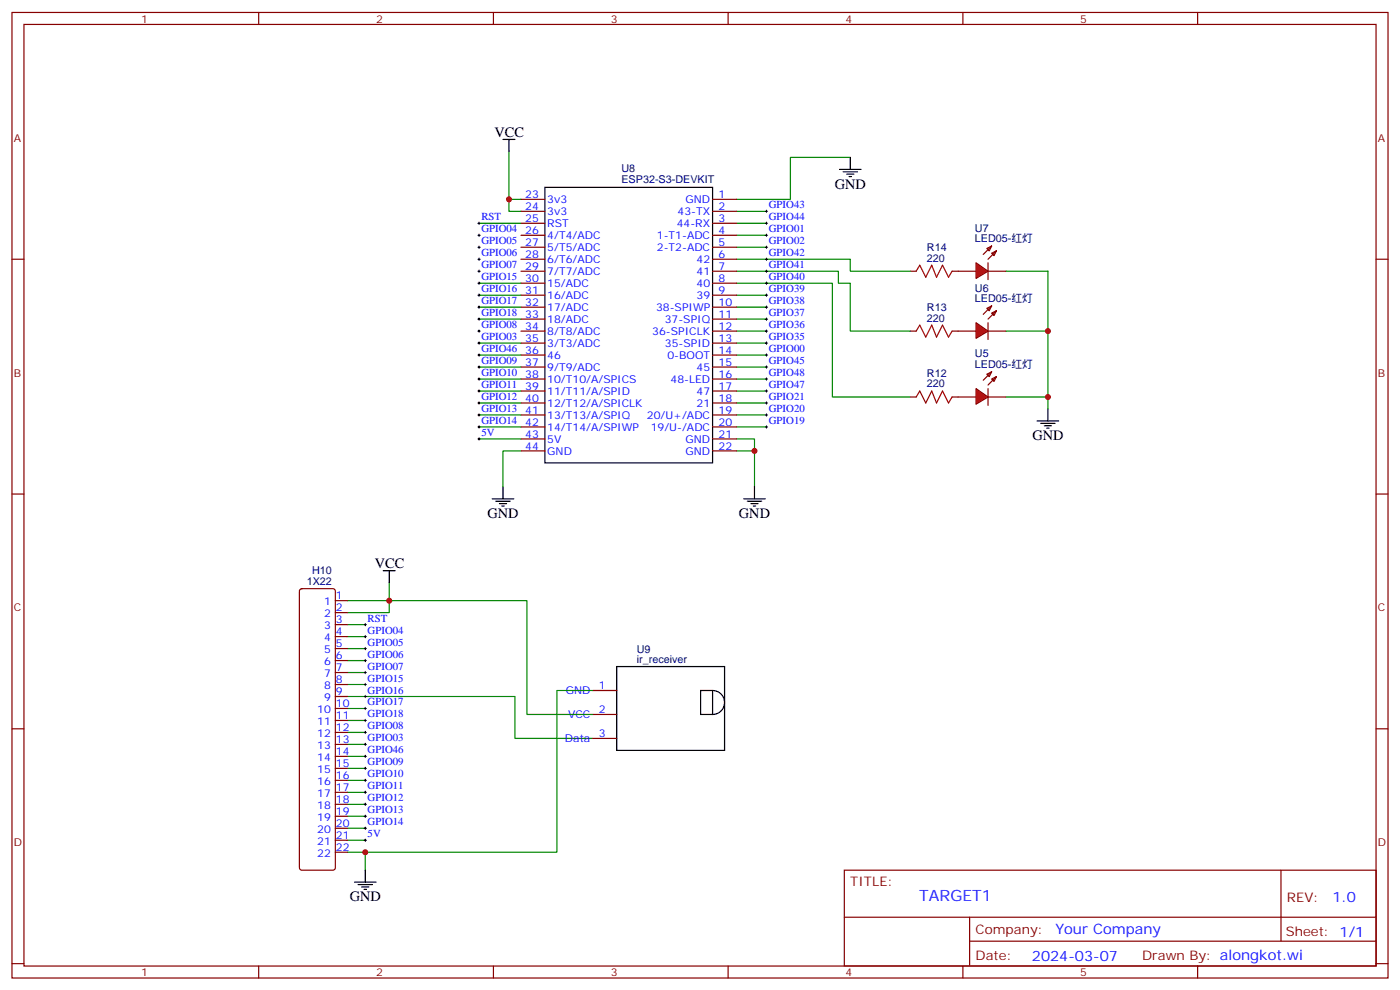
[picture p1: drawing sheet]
<svg xmlns="http://www.w3.org/2000/svg" width="412mm" height="292mm" viewBox="0 0 412 292" stroke-linecap="round" stroke-linejoin="round" font-family="sans-serif">
<g fill="none" stroke="#870000" stroke-width=".35">
<path d="M3.5 3.7h405.4v284.3h-405.4zM7.1 7.2h398.2v277.3h-398.2zM76.2 3.7v3.5M145.3 3.7v3.5M214.5 3.7v3.5M283.6 3.7v3.5M352.8 3.7v3.5M3.5 76.3h3.6M405.3 76.3h3.6M282.2 116.9h5.3M290.7 110.2l1.4-.7-.7 1.4zM291 116.9h5.3"/>
<path d="M292.1 111.6l1.4-.7-.7 1.4zM292.1 109.5l-2.5 2.5M293.5 110.9l-2.5 2.5M3.5 145.5h3.6M405.3 145.5h3.6M88.4 173.6l.5-.2h9.2l.5 .2 .2 .5v81.5l-.3 .5-.4 .2h-9.2l-.5-.3-.2-.4v-81.5zM98.8 176.9h3.5M98.8 180.4h3.5M98.8 183.9h3.5M98.8 187.5h3.5M98.8 191h3.5M98.8 194.5h3.5"/>
<path d="M98.8 198h3.5M3.5 214.6h3.6M98.8 201.6h3.5M98.8 205.1h3.5M98.8 208.6h3.5M98.8 212.2h3.5M98.8 215.7h3.5M98.8 219.2h3.5M405.3 214.6h3.6M98.8 222.7h3.5M98.8 226.3h3.5M98.8 229.8h3.5"/>
<path d="M98.8 233.3h3.5M98.8 236.9h3.5M98.8 240.4h3.5M98.8 243.9h3.5M98.8 247.4h3.5M98.8 251h3.5M248.7 256.3h156.6v28.2h-156.6zM377.3 256.3v20.9M248.7 270.1h156.5M285.6 277.2h119.6M285.6 270.1v14.1M3.5 283.8h3.6"/>
<path d="M76.2 284.5v3.5M145.3 284.5v3.5M214.5 284.5v3.5M283.6 284.5v3.5M352.8 284.5v3.5M405.3 283.8h3.6"/>
</g>
<g fill="none" stroke="#008700" stroke-width=".35">
<path d="M296.3 79.9h12.4v37h-12.4M296.3 97.5h12.4M308.7 116.9v3.5M102.3 176.9h12.4M114.7 171.6v8.8h-12.4M102.3 198h5.3M102.3 194.5h5.3M102.3 191h5.3M102.3 187.5h5.3M102.3 183.9h5.3M102.3 205.1h49.4v12.4h22.9M102.3 219.2h5.3"/>
<path d="M102.3 215.7h5.3M102.3 212.2h5.3M102.3 208.6h5.3M102.3 201.6h5.3M102.3 236.9h5.3M102.3 233.3h5.3M102.3 229.8h5.3M102.3 226.3h5.3M102.3 222.7h5.3M102.3 251h5.3v5.3M102.3 247.4h5.3M102.3 243.9h5.3"/>
<path d="M102.3 240.4h5.3"/>
</g>
<path d="M305.5 124h6.4M306.6 124.7h4.2M307.6 125.4h2.1M308.3 126.1h.7M308.7 120.4v3.6M112.9 168.1h3.5M114.7 168.1v3.5M104.4 259.8h6.4M107.6 256.3v3.5M105.5 260.5h4.2M106.5 261.2h2.2M107.2 261.9h.7" fill="none" stroke="#000" stroke-width=".35"/>
<g fill="none" stroke="#000" stroke-width=".29">
<path d="M107.2 198h.7M107.2 194.5h.7M107.2 191h.7M107.2 187.5h.7M107.2 183.9h.7M107.6 183.6v.7M107.6 187.1v.7M107.6 190.6v.7M107.6 194.2v.7M107.6 197.7v.7M107.2 219.2h.7M107.2 215.7h.7"/>
<path d="M107.2 212.2h.7M107.2 208.6h.7M107.2 205.1h.7M107.2 201.6h.7M107.6 201.2v.7M107.6 204.8v.7M107.6 208.3v.7M107.6 211.8v.7M107.6 215.3v.7M107.6 218.9v.7M107.2 236.9h.7M107.2 233.3h.7"/>
<path d="M107.2 229.8h.7M107.2 226.3h.7M107.2 222.7h.7M107.6 222.4v.7M107.6 225.9v.7M107.6 229.4v.8M107.6 233v.7M107.6 236.5v.7M107.2 247.4h.7M107.2 243.9h.7M107.2 240.4h.7M107.6 240v.7"/>
<path d="M107.6 243.6v.7M107.6 247.1v.7"/>
</g>
<path d="M287.5 114.4l3.5 2.5-3.5 2.1z" fill="#f00" stroke="#870000" stroke-width=".35"/>
<path d="M282.2 97.5h5.3M290.7 90.8l1.4-.7-.7 1.4zM291 97.5h5.3M292.1 92.2l1.4-.7-.7 1.4zM292.1 90.1l-2.5 2.5M293.5 91.5l-2.5 2.5M291 114.4v5" fill="none" stroke="#870000" stroke-width=".35"/>
<path d="M287.5 95l3.5 2.5-3.5 2.1z" fill="#f00" stroke="#870000" stroke-width=".35"/>
<path d="M282.2 79.9h5.3M290.7 73.2l1.4-.7-.7 1.4zM291 79.9h5.3M292.1 74.6l1.4-.7-.7 1.4zM292.1 72.5l-2.5 2.4M293.5 73.9l-2.5 2.4M291 95v5" fill="none" stroke="#870000" stroke-width=".35"/>
<path d="M287.5 77.4l3.5 2.5-3.5 2.1z" fill="#f00" stroke="#870000" stroke-width=".35"/>
<g fill="none" stroke="#870000" stroke-width=".35">
<path d="M153.5 58.7h7M209.9 58.7h7.1M153.5 79.9h7M153.5 62.2h7M153.5 65.8h7M153.5 69.3h7M153.5 72.8h7M153.5 76.3h7M209.9 79.9h7.1M209.9 62.2h7.1M209.9 65.8h7.1M209.9 69.3h7.1"/>
<path d="M209.9 72.8h7.1M209.9 76.3h7.1M268.1 79.9h1.8M280.5 79.9h1.7M291 77.4v4.9M153.5 97.5h7M153.5 83.4h7M153.5 86.9h7M153.5 90.5h7M153.5 94h7M209.9 97.5h7.1M209.9 83.4h7.1"/>
<path d="M209.9 86.9h7.1M209.9 90.5h7.1M209.9 94h7.1M268.1 97.5h1.8M280.5 97.5h1.7M153.5 101h7M153.5 104.6h7M153.5 108.1h7M153.5 111.6h7M153.5 115.1h7M153.5 118.7h7M209.9 101h7.1"/>
<path d="M209.9 104.6h7.1M209.9 108.1h7.1M209.9 111.6h7.1M209.9 115.1h7.1M209.9 118.7h7.1M268.1 116.9h1.8M280.5 116.9h1.7M153.5 122.2h7M153.5 125.7h7M153.5 129.3h7M153.5 132.8h7M209.9 122.2h7.1"/>
<path d="M209.9 125.7h7.1M209.9 129.3h7.1M209.9 132.8h7.1M174.6 203.3h7.1M174.6 210.4h7.1M174.6 217.5h7.1"/>
</g>
<path d="M269.9 79.9l1-1.8 1.8 3.5 1.8-3.5 1.4 3.5 1.7-3.5 1.8 3.5 1.1-1.7M269.9 97.5l1-1.8 1.8 3.6 1.8-3.6 1.4 3.6 1.7-3.6 1.8 3.6 1.1-1.8M269.9 116.9l1-1.8 1.8 3.6 1.8-3.6 1.4 3.6 1.7-3.6 1.8 3.6 1.1-1.8" fill="none" stroke="#a10000" stroke-width=".35"/>
<g fill="none" stroke="#008700" stroke-width=".35">
<path d="M149.9 44.6v17.6h3.6M149.9 58.7h3.6M250.5 46.4h-17.7v12.3h-15.8M141.1 65.8h12.4M217 79.9h29.9v3.5h3.6v14.1h17.6M217 76.3h33.5v3.6h17.6M217 72.8h8.8M217 69.3h8.8M217 65.8h8.8M217 62.2h8.8M141.1 94h12.4M141.1 90.5h12.4"/>
<path d="M141.1 86.9h12.4M141.1 83.4h12.4M217 83.4h28.2v33.5h22.9M217 97.5h8.8M217 94h8.8M217 90.5h8.8M217 86.9h8.8M141.1 118.7h12.4M141.1 115.1h12.4M141.1 111.6h12.4M141.1 108.1h12.4M141.1 104.6h12.4"/>
<path d="M141.1 101h12.4M217 118.7h8.8M217 115.1h8.8M217 111.6h8.8M217 108.1h8.8M217 104.6h8.8M217 101h8.8M141.1 125.7h12.4M141.1 122.2h12.4M141.1 129.3h12.4M153.5 132.8h-5.3v10.6M217 129.3h5.2v3.5"/>
<path d="M217 132.8h5.2v10.6M217 125.7h8.8M217 122.2h8.8M114.7 176.9h40.5v33.5h19.4M174.6 203.3h-10.6v47.7h-56.4"/>
</g>
<g fill="none" stroke="#000" stroke-width=".35">
<path d="M148.2 41.1h3.5M149.9 41.1v3.5M160.5 55.2h49.4v81.1h-49.4zM247.3 49.9h6.3M248.4 50.6h4.2M249.4 51.3h2.1M250.1 52h.7M250.5 46.4v3.5M145 146.9h6.3M146 147.6h4.3M147.1 148.3h2.1M147.8 149h.7"/>
<path d="M148.2 143.4v3.5M219.1 146.9h6.3M220.1 147.6h4.3M221.2 148.3h2.1M221.9 149h.7M222.2 143.4v3.5M181.7 196.3h31.7v24.7h-31.7zM206.4 203.3h3.5v7.1h-3.5zM209.9 203.3a3.5 3.5 0 0 1 3.5 3.6 3.5 3.5 0 0 1-3.5 3.5"/>
</g>
<g fill="none" stroke="#000" stroke-width=".29">
<path d="M140.8 79.9h.7M140.8 76.3h.7M140.8 72.8h.7M140.8 69.3h.7M140.8 65.8h.7M141.1 65.4v.7M141.1 68.9v.7M141.1 72.5v.7M141.1 76v.7M141.1 79.5v.7M225.4 79.9h.7M225.4 76.3h.7"/>
<path d="M225.4 72.8h.7M225.4 69.3h.7M225.4 65.8h.7M225.4 62.2h.7M225.8 61.9v.7M225.8 65.4v.7M225.8 68.9v.7M225.8 72.5v.7M225.8 76v.7M225.8 79.5v.7M140.8 97.5h.7M140.8 94h.7"/>
<path d="M140.8 90.5h.7M140.8 86.9h.7M140.8 83.4h.7M141.1 83v.7M141.1 86.6v.7M141.1 90.1v.7M141.1 93.6v.7M141.1 97.2v.7M225.4 97.5h.7M225.4 94h.7M225.4 90.5h.7M225.4 86.9h.7"/>
<path d="M225.4 83.4h.7M225.8 83v.7M225.8 86.6v.7M225.8 90.1v.7M225.8 93.6v.7M225.8 97.2v.7M140.8 118.7h.7M140.8 115.1h.7M140.8 111.6h.7M140.8 108.1h.7M140.8 104.6h.7M140.8 101h.7"/>
<path d="M141.1 100.7v.7M141.1 104.2v.7M141.1 107.7v.7M141.1 111.3v.7M141.1 114.8v.7M141.1 118.3v.7M225.4 118.7h.7M225.4 115.1h.7M225.4 111.6h.7M225.4 108.1h.7M225.4 104.6h.7M225.4 101h.7"/>
<path d="M225.8 100.7v.7M225.8 104.2v.7M225.8 107.7v.7M225.8 111.3v.7M225.8 114.8v.7M225.8 118.3v.7M140.8 129.3h.7M140.8 125.7h.7M140.8 122.2h.7M141.1 121.8v.8M141.1 125.4v.7M141.1 128.9v.7"/>
<path d="M225.4 125.7h.7M225.4 122.2h.7M225.8 121.8v.8M225.8 125.4v.7"/>
</g>
<g fill="#c00">
<circle cx="114.7" cy="176.9" r=".88"/>
<circle cx="149.9" cy="58.7" r=".88"/>
<circle cx="222.3" cy="132.8" r=".88"/>
<circle cx="107.6" cy="251" r=".88"/>
<circle cx="308.7" cy="97.5" r=".88"/>
<circle cx="308.7" cy="116.9" r=".88"/>
</g>
<text font-size="4.6" fill="#00f" x="270.8" y="265.3">TARGET1</text>
<g font-size="4.2">
<text x="145.7" y="40.4">VCC</text>
<text x="245.9" y="55.5">GND</text>
<text x="304.1" y="129.6">GND</text>
<text x="143.6" y="152.5">GND</text>
<text x="217.7" y="152.5">GND</text>
<text x="110.4" y="167.4">VCC</text>
<text x="103" y="265.4">GND</text>
</g>
<g font-size="4.2" fill="#00f">
<text x="392.5" y="265.5">1.0</text>
<text x="310.9" y="275.1">Your Company</text>
<text x="304" y="282.9">2024-03-07</text>
</g>
<g font-size="3.9" fill="#800">
<text x="250.5" y="260.8">TITLE:</text>
<text x="379.1" y="265.5">REV:</text>
<text x="287.4" y="275">Company:</text>
<text x="378.7" y="275.7">Sheet: 1/1</text>
<text x="287.4" y="282.7">Date:</text>
<text x="336.4" y="282.8">Drawn By: alongkot.wi</text>
</g>
<g font-size="3.2" fill="#800">
<text x="41.6" y="6.7">1</text>
<text x="110.8" y="6.7">2</text>
<text x="179.9" y="6.7">3</text>
<text x="249.1" y="6.7">4</text>
<text x="318.2" y="6.7">5</text>
<text x="4.1" y="41.8">A</text>
<text x="405.9" y="41.8">A</text>
<text x="4.1" y="110.9">B</text>
<text x="405.9" y="110.9">B</text>
<text x="4.1" y="180.1">C</text>
<text x="405.9" y="180.1">C</text>
<text x="4.1" y="249.2">D</text>
<text x="405.9" y="249.2">D</text>
<text x="41.6" y="287.5">1</text>
<text x="110.8" y="287.5">2</text>
<text x="179.9" y="287.5">3</text>
<text x="249.1" y="287.5">4</text>
<text x="318.2" y="287.5">5</text>
</g>
<g font-size="3.2" fill="#000080">
<text x="183.1" y="53.9">ESP32-S3-DEVKIT</text>
<text x="183.1" y="50.6">U8</text>
<text x="287.2" y="71.4">LED05-红灯</text>
<text x="287.2" y="68.2">U7</text>
<text x="273.1" y="77">220</text>
<text x="273.1" y="73.8">R14</text>
<text x="287.2" y="89">LED05-红灯</text>
<text x="287.2" y="85.8">U6</text>
<text x="273.1" y="94.7">220</text>
<text x="273.1" y="91.5">R13</text>
<text x="287.2" y="105.2">U5</text>
<text x="273.1" y="110.9">R12</text>
<text x="287.2" y="108.4">LED05-红灯</text>
<text x="273.1" y="114.1">220</text>
<text x="90.4" y="172.2">1X22</text>
<text x="91.9" y="169.1">H10</text>
<text x="187.6" y="195.2">ir_receiver</text>
<text x="187.6" y="192.2">U9</text>
</g>
<g font-size="3.2" fill="#00f">
<text x="154.7" y="58.3">23</text>
<text x="161.2" y="59.8">3v3</text>
<text x="201.9" y="59.8">GND</text>
<text x="211.7" y="58.3">1</text>
<text x="141.8" y="64.9">RST</text>
<text x="154.7" y="61.9">24</text>
<text x="154.7" y="65.4">25</text>
<text x="161.2" y="63.3">3v3</text>
<text x="199.6" y="63.3">43-TX</text>
<text x="211.7" y="61.9">2</text>
<text x="211.7" y="65.4">3</text>
<text x="226.5" y="64.9">GPIO44</text>
<text x="226.5" y="61.3">GPIO43</text>
<text x="141.8" y="71.9">GPIO05</text>
<text x="141.8" y="68.4">GPIO04</text>
<text x="154.7" y="68.9">26</text>
<text x="161.2" y="66.8">RST</text>
<text x="161.2" y="70.3">4/T4/ADC</text>
<text x="193.5" y="70.3">1-T1-ADC</text>
<text x="199.3" y="66.8">44-RX</text>
<text x="211.7" y="68.9">4</text>
<text x="226.5" y="71.9">GPIO02</text>
<text x="226.5" y="68.4">GPIO01</text>
<text x="141.8" y="75.5">GPIO06</text>
<text x="154.7" y="72.5">27</text>
<text x="154.7" y="76">28</text>
<text x="161.2" y="73.9">5/T5/ADC</text>
<text x="161.2" y="77.4">6/T6/ADC</text>
<text x="193.5" y="73.9">2-T2-ADC</text>
<text x="205.2" y="77.4">42</text>
<text x="211.7" y="72.5">5</text>
<text x="211.7" y="76">6</text>
<text x="226.5" y="75.5">GPIO42</text>
<text x="141.8" y="82.5">GPIO15</text>
<text x="141.8" y="79">GPIO07</text>
<text x="154.7" y="79.5">29</text>
<text x="154.7" y="83">30</text>
<text x="161.2" y="80.9">7/T7/ADC</text>
<text x="205.2" y="80.9">41</text>
<text x="211.7" y="79.5">7</text>
<text x="211.7" y="83">8</text>
<text x="226.5" y="82.5">GPIO40</text>
<text x="226.5" y="79">GPIO41</text>
<text x="141.8" y="89.6">GPIO17</text>
<text x="141.8" y="86">GPIO16</text>
<text x="154.7" y="86.6">31</text>
<text x="161.2" y="84.5">15/ADC</text>
<text x="161.2" y="88">16/ADC</text>
<text x="205.2" y="84.5">40</text>
<text x="205.2" y="88">39</text>
<text x="211.7" y="86.6">9</text>
<text x="226.5" y="89.6">GPIO38</text>
<text x="226.5" y="86">GPIO39</text>
<text x="141.8" y="93.1">GPIO18</text>
<text x="154.7" y="90.1">32</text>
<text x="154.7" y="93.6">33</text>
<text x="161.2" y="91.5">17/ADC</text>
<text x="161.2" y="95">18/ADC</text>
<text x="193.3" y="91.5">38-SPIWP</text>
<text x="195.8" y="95">37-SPIQ</text>
<text x="211.7" y="90.1">10</text>
<text x="211.7" y="93.6">11</text>
<text x="226.5" y="93.1">GPIO37</text>
<text x="141.8" y="100.2">GPIO03</text>
<text x="141.8" y="96.6">GPIO08</text>
<text x="154.7" y="97.2">34</text>
<text x="154.7" y="100.7">35</text>
<text x="161.2" y="98.6">8/T8/ADC</text>
<text x="192.1" y="98.6">36-SPICLK</text>
<text x="211.7" y="97.2">12</text>
<text x="211.7" y="100.7">13</text>
<text x="226.5" y="100.2">GPIO35</text>
<text x="226.5" y="96.6">GPIO36</text>
<text x="141.8" y="107.2">GPIO09</text>
<text x="141.8" y="103.7">GPIO46</text>
<text x="154.7" y="104.2">36</text>
<text x="154.7" y="107.7">37</text>
<text x="161.2" y="102.1">3/T3/ADC</text>
<text x="161.2" y="105.6">46</text>
<text x="195.9" y="102.1">35-SPID</text>
<text x="196.6" y="105.6">0-BOOT</text>
<text x="211.7" y="104.2">14</text>
<text x="211.7" y="107.7">15</text>
<text x="226.5" y="107.2">GPIO45</text>
<text x="226.5" y="103.7">GPIO00</text>
<text x="141.8" y="110.7">GPIO10</text>
<text x="154.7" y="111.3">38</text>
<text x="161.2" y="109.1">9/T9/ADC</text>
<text x="161.2" y="112.7">10/T10/A/SPICS</text>
<text x="197.5" y="112.7">48-LED</text>
<text x="205.2" y="109.1">45</text>
<text x="211.7" y="111.3">16</text>
<text x="226.5" y="110.7">GPIO48</text>
<text x="141.8" y="117.8">GPIO12</text>
<text x="141.8" y="114.3">GPIO11</text>
<text x="154.7" y="114.8">39</text>
<text x="154.7" y="118.3">40</text>
<text x="161.2" y="116.2">11/T11/A/SPID</text>
<text x="161.2" y="119.7">12/T12/A/SPICLK</text>
<text x="205.2" y="116.2">47</text>
<text x="205.2" y="119.7">21</text>
<text x="211.7" y="114.8">17</text>
<text x="211.7" y="118.3">18</text>
<text x="226.5" y="117.8">GPIO21</text>
<text x="226.5" y="114.3">GPIO47</text>
<text x="141.8" y="124.8">GPIO14</text>
<text x="141.8" y="121.3">GPIO13</text>
<text x="154.7" y="121.8">41</text>
<text x="154.7" y="125.4">42</text>
<text x="161.2" y="123.3">13/T13/A/SPIQ</text>
<text x="190.5" y="123.3">20/U+/ADC</text>
<text x="211.7" y="121.8">19</text>
<text x="211.7" y="125.4">20</text>
<text x="226.5" y="124.8">GPIO19</text>
<text x="226.5" y="121.3">GPIO20</text>
<text x="141.8" y="128.4">5V</text>
<text x="154.7" y="128.9">43</text>
<text x="161.2" y="126.8">14/T14/A/SPIWP</text>
<text x="161.2" y="130.3">5V</text>
<text x="191.7" y="126.8">19/U-/ADC</text>
<text x="201.9" y="130.3">GND</text>
<text x="211.7" y="128.9">21</text>
<text x="154.7" y="132.4">44</text>
<text x="161.2" y="133.8">GND</text>
<text x="201.9" y="133.8">GND</text>
<text x="211.7" y="132.4">22</text>
<text x="95.5" y="178.3">1</text>
<text x="99" y="176.5">1</text>
<text x="95.5" y="181.8">2</text>
<text x="95.5" y="185.3">3</text>
<text x="99" y="180.1">2</text>
<text x="99" y="183.6">3</text>
<text x="108.3" y="183.1">RST</text>
<text x="95.5" y="188.9">4</text>
<text x="99" y="187.1">4</text>
<text x="99" y="190.6">5</text>
<text x="108.3" y="190.1">GPIO05</text>
<text x="108.3" y="186.6">GPIO04</text>
<text x="95.5" y="192.4">5</text>
<text x="95.5" y="195.9">6</text>
<text x="99" y="194.2">6</text>
<text x="99" y="197.7">7</text>
<text x="108.3" y="197.2">GPIO07</text>
<text x="108.3" y="193.6">GPIO06</text>
<text x="95.5" y="199.5">7</text>
<text x="95.5" y="203">8</text>
<text x="99" y="201.2">8</text>
<text x="108.3" y="200.7">GPIO15</text>
<text x="176.4" y="203">1</text>
<text x="95.5" y="206.5">9</text>
<text x="99" y="204.8">9</text>
<text x="99" y="208.3">10</text>
<text x="108.3" y="207.8">GPIO17</text>
<text x="108.3" y="204.2">GPIO16</text>
<text x="166.6" y="204.4">GND</text>
<text x="93.4" y="210">10</text>
<text x="93.4" y="213.6">11</text>
<text x="99" y="211.8">11</text>
<text x="99" y="215.3">12</text>
<text x="108.3" y="214.8">GPIO08</text>
<text x="108.3" y="211.3">GPIO18</text>
<text x="167.3" y="211.5">VCC</text>
<text x="176.4" y="210">2</text>
<text x="93.4" y="217.1">12</text>
<text x="93.4" y="220.6">13</text>
<text x="99" y="218.9">13</text>
<text x="108.3" y="221.9">GPIO46</text>
<text x="108.3" y="218.3">GPIO03</text>
<text x="166.4" y="218.5">Data</text>
<text x="176.4" y="217.1">3</text>
<text x="93.4" y="224.2">14</text>
<text x="93.4" y="227.7">15</text>
<text x="99" y="222.4">14</text>
<text x="99" y="225.9">15</text>
<text x="108.3" y="225.4">GPIO09</text>
<text x="93.4" y="231.2">16</text>
<text x="99" y="229.4">16</text>
<text x="99" y="233">17</text>
<text x="108.3" y="232.4">GPIO11</text>
<text x="108.3" y="228.9">GPIO10</text>
<text x="93.4" y="234.7">17</text>
<text x="93.4" y="238.3">18</text>
<text x="99" y="236.5">18</text>
<text x="108.3" y="239.5">GPIO13</text>
<text x="108.3" y="236">GPIO12</text>
<text x="93.4" y="241.8">19</text>
<text x="93.4" y="245.3">20</text>
<text x="99" y="240">19</text>
<text x="99" y="243.6">20</text>
<text x="108.3" y="243">GPIO14</text>
<text x="93.4" y="248.8">21</text>
<text x="99" y="247.1">21</text>
<text x="99" y="250.6">22</text>
<text x="108.3" y="246.6">5V</text>
<text x="93.4" y="252.4">22</text>
</g>
</svg>
